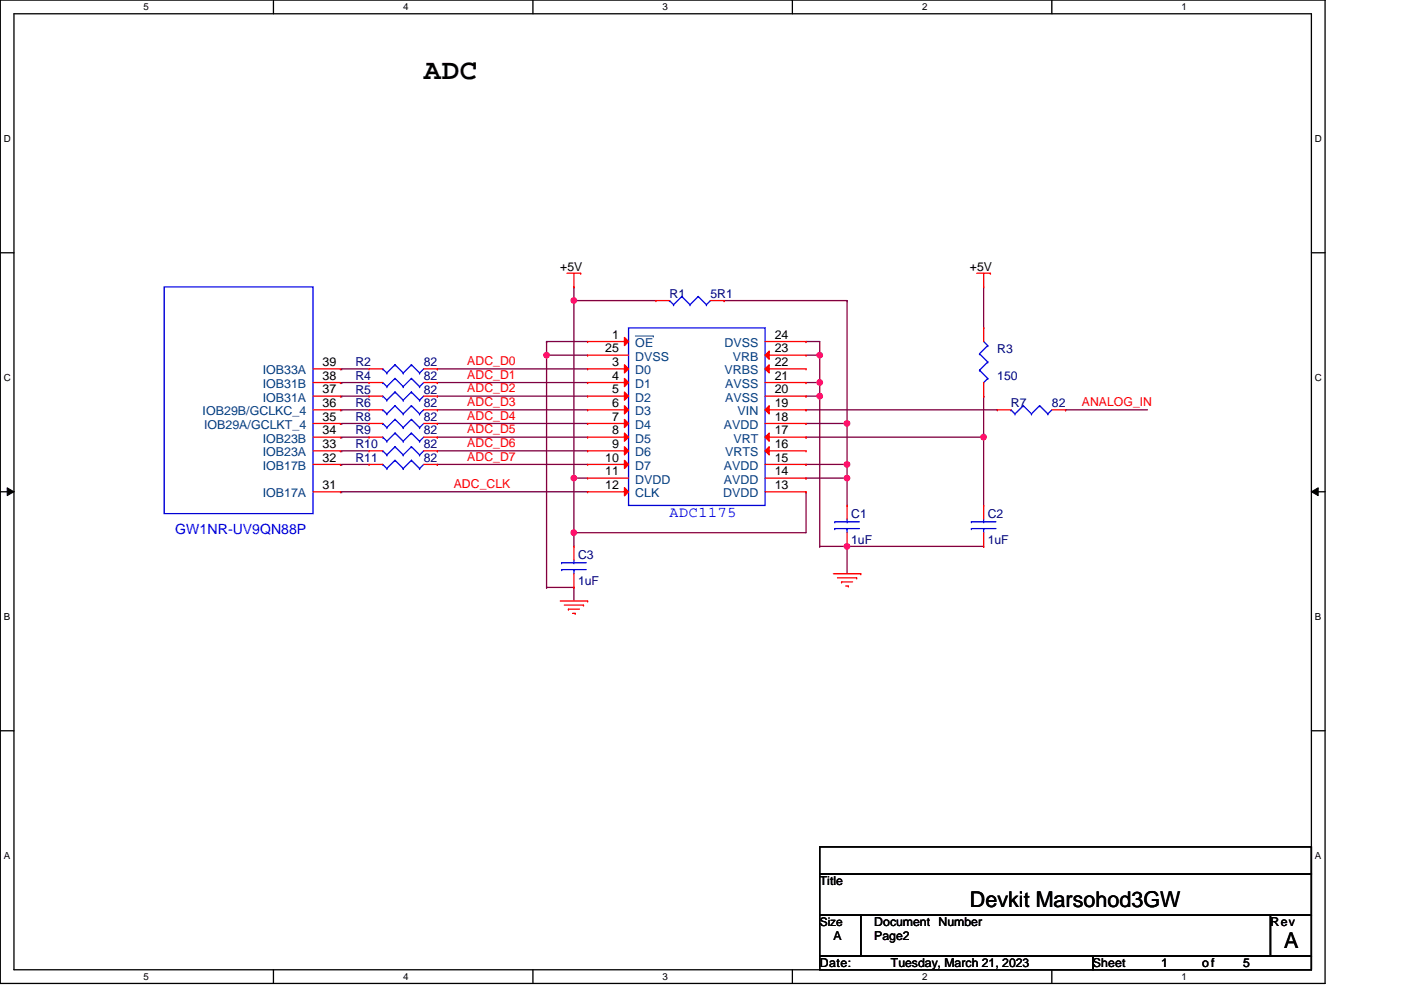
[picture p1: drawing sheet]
<svg xmlns="http://www.w3.org/2000/svg" width="297mm" height="210mm" viewBox="0 0 297 210" stroke-linecap="round" stroke-linejoin="round" font-family="sans-serif">
<path d="M.1 0h280.8v208.5h-280.8zM3 2.9h275v202.7h-275z" fill="none" stroke="#000" stroke-width=".28"/>
<g fill="#fff">
<path d="M30.5 .3h1.1v2.3h-1.1z"/>
<path d="M30.5 205.9h1.1v2.3h-1.1z"/>
</g>
<path d="M58 0v2.9M58 205.6v2.9" fill="none" stroke="#000" stroke-width=".28"/>
<g fill="#fff">
<path d="M85.5 .3h1.1v2.3h-1.1z"/>
<path d="M85.5 205.9h1.1v2.3h-1.1z"/>
</g>
<path d="M113 0v2.9M113 205.6v2.9" fill="none" stroke="#000" stroke-width=".28"/>
<g fill="#fff">
<path d="M140.5 .3h1.1v2.3h-1.1z"/>
<path d="M140.5 205.9h1.1v2.3h-1.1z"/>
</g>
<path d="M168 0v2.9M168 205.6v2.9" fill="none" stroke="#000" stroke-width=".28"/>
<g fill="#fff">
<path d="M195.5 .3h1.2v2.3h-1.2z"/>
<path d="M195.5 205.9h1.2v2.3h-1.2z"/>
</g>
<path d="M223 0v2.9M223 205.6v2.9" fill="none" stroke="#000" stroke-width=".28"/>
<g fill="#fff">
<path d="M250.5 .3h1.2v2.3h-1.2z"/>
<path d="M250.5 205.9h1.2v2.3h-1.2z"/>
<path d="M.8 28.3h1.5v2.3h-1.5z"/>
<path d="M278.8 28.3h1.5v2.3h-1.5z"/>
<path d="M.8 78.9h1.5v2.3h-1.5z"/>
<path d="M278.8 78.9h1.5v2.3h-1.5z"/>
</g>
<path d="M.1 53.6h2.9M278 53.6h2.9" fill="none" stroke="#000" stroke-width=".28"/>
<g fill="#fff">
<path d="M.8 129.6h1.4v2.3h-1.4z"/>
<path d="M278.8 129.6h1.4v2.3h-1.4z"/>
</g>
<path d="M.1 104.3h2.9M278 104.3h2.9" fill="none" stroke="#000" stroke-width=".28"/>
<path d="M1.5 103.4l1.5 .9-1.5 .8zM278 104.3l1.5-.9v1.7z" fill="#000"/>
<path d="M1.5 103.4l1.5 .9-1.5 .8zM278 104.3l1.5-.9v1.7z" fill="none" stroke="#000" stroke-width=".21"/>
<g fill="#fff">
<path d="M.8 180.3h1.4v2.3h-1.4z"/>
<path d="M278.8 180.3h1.4v2.3h-1.4z"/>
</g>
<path d="M.1 154.9h2.9M278 154.9h2.9" fill="none" stroke="#000" stroke-width=".28"/>
<g fill="none" stroke="#800040" stroke-width=".28">
<path d="M92.7 78.2h.1M92.7 78.2h31.9M115.9 72.4h.1M115.9 75.3h.1M115.9 72.4h8.7M115.9 75.3v49.2M92.7 92.7h.1M92.7 98.5h.1M92.7 81.1h.1M92.7 86.9h.1M92.7 89.8h.1M92.7 84h.1"/>
<path d="M92.7 95.6h.1M92.7 92.7h31.9M92.7 98.5h31.9M92.7 81.1h31.9M92.7 86.9h31.9M92.7 89.8h31.9M92.7 84h31.9M92.7 95.6h31.9M72.5 104.3h.1M72.5 104.3h52.1"/>
</g>
<circle cx="115.9" cy="75.3" r=".57" fill="#f0f"/>
<circle cx="115.9" cy="75.3" r=".57" fill="none" stroke="#f0f" stroke-width=".28"/>
<path d="M115.9 72.4h.1M115.9 72.4v2.9M121.7 63.7h.1M121.7 63.7v37.7M121.7 101.4h.1M121.7 101.4h2.9" fill="none" stroke="#800040" stroke-width=".28"/>
<circle cx="121.7" cy="63.7" r=".57" fill="#f0f"/>
<circle cx="121.7" cy="63.7" r=".57" fill="none" stroke="#f0f" stroke-width=".28"/>
<g fill="none" stroke="#800040" stroke-width=".28">
<path d="M115.9 75.3h.1M115.9 75.3h8.7M121.7 63.7h.1M121.7 60.8h.1M121.7 60.8v2.9M121.7 63.7h17.4M153.5 63.7h.1M153.5 63.7h26.1M179.6 63.7h.1M179.6 63.7v26.1M170.9 98.5h.1M170.9 98.5h8.7"/>
<path d="M179.6 98.5h.1M179.6 98.5v2.9M121.7 112.9h.1M121.7 112.9v2.9M170.9 104.3h.1M170.9 104.3v8.6h-49.2M179.6 115.8h.1M179.6 115.8v5.8M115.9 124.5h.1M115.9 124.5h5.8M121.7 124.5h.1M121.7 124.5v2.9"/>
</g>
<circle cx="179.6" cy="98.5" r=".57" fill="#f0f"/>
<circle cx="179.6" cy="98.5" r=".57" fill="none" stroke="#f0f" stroke-width=".28"/>
<path d="M179.6 101.4h.1M179.6 101.4v5.8" fill="none" stroke="#800040" stroke-width=".28"/>
<circle cx="179.6" cy="101.4" r=".57" fill="#f0f"/>
<circle cx="179.6" cy="101.4" r=".57" fill="none" stroke="#f0f" stroke-width=".28"/>
<path d="M170.9 89.8h.1M170.9 89.8h8.7M179.6 89.8h.1M179.6 89.8v8.7M170.9 101.4h.1M170.9 101.4h8.7" fill="none" stroke="#800040" stroke-width=".28"/>
<circle cx="179.6" cy="89.8" r=".57" fill="#f0f"/>
<circle cx="179.6" cy="89.8" r=".57" fill="none" stroke="#f0f" stroke-width=".28"/>
<path d="M170.9 92.7h.1M170.9 86.9h.1M170.9 92.7h37.7M170.9 86.9h40.6M208.6 92.7h.1M208.6 92.7v14.5M179.6 115.8h29M208.6 115.8h.1" fill="none" stroke="#800040" stroke-width=".28"/>
<circle cx="208.5" cy="92.7" r=".57" fill="#f0f"/>
<circle cx="208.5" cy="92.7" r=".57" fill="none" stroke="#f0f" stroke-width=".28"/>
<path d="M170.9 72.4h.1M170.9 72.4h2.9v2.9M173.8 75.3h.1M170.9 81.1h.1M170.9 84h.1M170.9 81.1h2.9M173.8 81.1h.1M173.8 81.1v2.9h-2.9M225.9 86.9h.1M225.9 86.9h17.4M173.8 115.8h.1M173.8 115.8h5.8" fill="none" stroke="#800040" stroke-width=".28"/>
<circle cx="179.6" cy="115.8" r=".57" fill="#f0f"/>
<circle cx="179.6" cy="115.8" r=".57" fill="none" stroke="#f0f" stroke-width=".28"/>
<path d="M173.8 84h.1M173.8 84v31.8" fill="none" stroke="#800040" stroke-width=".28"/>
<circle cx="173.8" cy="84" r=".57" fill="#f0f"/>
<circle cx="173.8" cy="84" r=".57" fill="none" stroke="#f0f" stroke-width=".28"/>
<path d="M208.6 69.5h.1M208.6 60.8v8.7M208.6 84h.1M208.6 84v8.7M121.7 101.4h.1M121.7 101.4v11.5" fill="none" stroke="#800040" stroke-width=".28"/>
<circle cx="121.7" cy="112.9" r=".57" fill="#f0f"/>
<circle cx="121.7" cy="112.9" r=".57" fill="none" stroke="#f0f" stroke-width=".28"/>
<circle cx="121.7" cy="101.4" r=".57" fill="#f0f"/>
<circle cx="121.7" cy="101.4" r=".57" fill="none" stroke="#f0f" stroke-width=".28"/>
<g fill="none" stroke="#800040" stroke-width=".28">
<path d="M72.5 78.2h.1M72.5 78.2h5.7M170.9 75.3h2.9M173.8 75.3h.1M173.8 75.3v5.8M72.5 98.5h.1M72.5 95.6h.1M72.5 92.7h.1M72.5 89.8h.1M72.5 86.9h.1M72.5 84h.1M72.5 81.1h.1"/>
<path d="M72.5 98.5h5.7M72.5 95.6h5.7M72.5 92.7h5.7M72.5 89.8h5.7M72.5 86.9h5.7M72.5 84h5.7M72.5 81.1h5.7M173.8 81.1h.1"/>
</g>
<circle cx="173.8" cy="75.3" r=".57" fill="#f0f"/>
<circle cx="173.8" cy="75.3" r=".57" fill="none" stroke="#f0f" stroke-width=".28"/>
<circle cx="173.8" cy="81.1" r=".57" fill="#f0f"/>
<circle cx="173.8" cy="81.1" r=".57" fill="none" stroke="#f0f" stroke-width=".28"/>
<g fill="none" stroke="#f00" stroke-width=".28">
<path d="M120.2 57.9h2.9M121.7 57.9v2.9M123.1 57.9h.1M207.1 57.9h2.9M208.6 57.9v2.9M210 57.9h.1M66.4 78.2h5.8M72.2 78.2h.1M121.7 60.8h.1M139.1 63.7h.1M139.1 63.7h2.8M150.6 63.7h2.9"/>
<path d="M153.5 63.7h.1M208.6 60.8h.1M66.4 89.8h5.8M66.4 92.7h5.8M66.4 98.5h5.8M66.4 95.6h5.8M66.4 86.9h5.8M66.4 84h5.8M66.4 81.1h5.8M72.2 98.5h.1M72.2 95.6h.1M72.2 92.7h.1"/>
<path d="M72.2 89.8h.1M72.2 86.9h.1M72.2 84h.1M72.2 81.1h.1M78.2 89.8h.1M78.2 92.7h.1M78.2 95.6h.1M78.2 81.1h.1M78.2 84h.1M78.2 89.8h2.9M78.2 92.7h2.9M78.2 95.6h2.9"/>
<path d="M78.2 84h2.9M78.2 81.1h2.9M89.8 89.8h2.9M89.8 92.7h2.9M89.8 95.6h2.9M89.8 84h2.9M89.8 81.1h2.9M92.7 89.8h.1M92.7 92.7h.1M92.7 95.6h.1M92.7 81.1h.1M92.7 84h.1"/>
<path d="M211.5 86.9h.1M211.5 86.9h2.8M223 86.9h2.9M225.9 86.9h.1M66.4 104.3h5.8M72.2 104.3h.1M179.6 107.2h.1M179.6 115.8h.1M179.6 107.2v2.9M179.6 112.9v2.9M208.6 107.2h.1M208.6 115.8h.1"/>
<path d="M208.6 107.2v2.9M208.6 112.9v2.9M118.8 127.4h5.8M119.7 128.3h4M120.5 129.2h.1M120.5 129.2h2.3M121.4 130h.6M122 130h.1M123.7 128.3h.1M124.6 127.4h.1M176.7 121.6h5.8M177.6 122.5h4"/>
<path d="M178.4 123.4h.1M178.4 123.4h2.4M179.3 124.2h.6M179.9 124.2h.1M181.6 122.5h.1M182.5 121.6h.1"/>
</g>
<path d="M173.8 179.6h104.2v5.7h-104.2zM173.8 185.3h104.2v8.7h-104.2zM173.8 194h8.7v8.7h-8.7zM182.5 194h86.9v8.7h-86.9zM269.4 194h8.6v8.7h-8.6zM173.8 202.7h57.9v2.9h-57.9zM231.7 202.7h46.3v2.9h-46.3z" fill="none" stroke="#000" stroke-width=".28"/>
<g fill="none" stroke="#00f" stroke-width=".28">
<path d="M34.8 60.8h31.6v48.1h-31.6zM133.3 69.5h28.9v37.7h-28.9zM141.9 63.7h.1M141.9 63.7l.9 .9M142.8 64.6h.1M144.6 62.9h.1M144.6 62.9l1.7 1.7M144.6 62.9l-1.8 1.7M146.3 64.6h.1M148 62.9h.1M148 62.9l1.8 1.7M148 62.9l-1.7 1.7"/>
<path d="M149.8 64.6h.1M150.6 63.7l-.8 .9M81.1 89.8h.1M81.1 92.7h.1M81.1 95.6h.1M81.1 81.1h.1M81.1 84h.1M81.1 89.8l.9 .9M81.1 92.7l.9 .9M81.1 95.6l.9 .9M81.1 81.1l.9 .9M81.1 84l.9 .9"/>
<path d="M82 90.7h.1M82 93.6h.1M82 96.5h.1M82 82h.1M82 84.9h.1M83.8 88.9h.1M83.8 91.8h.1M83.8 94.7h.1M83.8 80.2h.1M83.8 83.1h.1M83.8 88.9l1.7 1.8M83.8 88.9l-1.8 1.8"/>
<path d="M83.8 91.8l1.7 1.8M83.8 91.8l-1.8 1.8M83.8 94.7l1.7 1.8M83.8 94.7l-1.8 1.8M83.8 80.2l1.7 1.8M83.8 80.2l-1.8 1.8M83.8 83.1l1.7 1.8M83.8 83.1l-1.8 1.8M85.5 90.7h.1M85.5 93.6h.1M85.5 96.5h.1M85.5 82h.1"/>
<path d="M85.5 84.9h.1M87.2 88.9h.1M87.2 91.8h.1M87.2 94.7h.1M87.2 80.2h.1M87.2 83.1h.1M87.2 88.9l1.8 1.8M87.2 88.9l-1.7 1.8M87.2 91.8l1.8 1.8M87.2 91.8l-1.7 1.8M87.2 94.7l1.8 1.8M87.2 94.7l-1.7 1.8"/>
<path d="M87.2 80.2l1.8 1.8M87.2 80.2l-1.7 1.8M87.2 83.1l1.8 1.8M87.2 83.1l-1.7 1.8M89 90.7h.1M89 93.6h.1M89 96.5h.1M89 82h.1M89 84.9h.1M89.8 89.8l-.8 .9M89.8 92.7l-.8 .9M89.8 95.6l-.8 .9"/>
<path d="M89.8 81.1l-.8 .9M89.8 84l-.8 .9M214.3 86.9h.1M214.3 86.9l.9 .9M215.2 87.8h.1M217 86h.1M217 86l1.7 1.8M217 86l-1.8 1.8M218.7 87.8h.1M220.4 86h.1M220.4 86l1.8 1.8M220.4 86l-1.7 1.8"/>
<path d="M222.2 87.8h.1M223 86.9l-.8 .9M177 112.1h.1M177 110.6h.1M177 112.1h5.2M177 110.6h5.2M179.6 110.6h.1M179.6 112.1h.1M179.6 110.1v.5M179.6 112.1v.8M205.9 112.1h.1M205.9 110.6h.1"/>
<path d="M205.9 112.1h5.3M205.9 110.6h5.3M208.6 110.6h.1M208.6 112.1h.1M208.6 110.1v.5M208.6 112.1v.8"/>
</g>
<path d="M132.4 77.3l.9 .9-.9 .9z" fill="#f00"/>
<path d="M124.6 78.2h.1M124.6 78.2h8.7M132.4 77.3l.9 .9-.9 .9z" fill="none" stroke="#f00" stroke-width=".28"/>
<path d="M132.4 80.2l.9 .9-.9 .9z" fill="#f00"/>
<path d="M124.6 81.1h.1M124.6 81.1h8.7M132.4 80.2l.9 .9-.9 .9z" fill="none" stroke="#f00" stroke-width=".28"/>
<path d="M132.4 83.1l.9 .9-.9 .9z" fill="#f00"/>
<path d="M124.6 84h.1M124.6 84h8.7M132.4 83.1l.9 .9-.9 .9z" fill="none" stroke="#f00" stroke-width=".28"/>
<path d="M132.4 86l.9 .9-.9 .9z" fill="#f00"/>
<path d="M124.6 86.9h.1M124.6 86.9h8.7M132.4 86l.9 .9-.9 .9z" fill="none" stroke="#f00" stroke-width=".28"/>
<path d="M132.4 88.9l.9 .9-.9 .9z" fill="#f00"/>
<path d="M124.6 89.8h.1M124.6 89.8h8.7M132.4 88.9l.9 .9-.9 .9z" fill="none" stroke="#f00" stroke-width=".28"/>
<path d="M132.4 91.8l.9 .9-.9 .9z" fill="#f00"/>
<path d="M124.6 92.7h.1M124.6 92.7h8.7M132.4 91.8l.9 .9-.9 .9z" fill="none" stroke="#f00" stroke-width=".28"/>
<path d="M132.4 94.7l.9 .9-.9 .9z" fill="#f00"/>
<path d="M124.6 95.6h.1M124.6 95.6h8.7M132.4 94.7l.9 .9-.9 .9z" fill="none" stroke="#f00" stroke-width=".28"/>
<path d="M132.4 97.6l.9 .9-.9 .8z" fill="#f00"/>
<path d="M124.6 98.5h.1M124.6 98.5h8.7M132.4 97.6l.9 .9-.9 .8zM124.6 101.4h.1M124.6 101.4h8.7" fill="none" stroke="#f00" stroke-width=".28"/>
<path d="M132.4 103.4l.9 .9-.9 .8z" fill="#f00"/>
<path d="M162.2 98.5h8.7M170.9 98.5h.1M124.6 104.3h.1M124.6 104.3h8.7M132.4 103.4l.9 .9-.9 .8zM162.2 104.3h8.7M162.2 101.4h8.7M170.9 104.3h.1M170.9 101.4h.1" fill="none" stroke="#f00" stroke-width=".28"/>
<path d="M162.2 95.6l.9-.9v1.8z" fill="#f00"/>
<path d="M162.2 95.6l.9-.9v1.8zM162.2 95.6h8.7M170.9 95.6h.1" fill="none" stroke="#f00" stroke-width=".28"/>
<path d="M162.2 92.7l.9-.9v1.8z" fill="#f00"/>
<path d="M162.2 92.7l.9-.9v1.8zM162.2 92.7h8.7M162.2 89.8h8.7M170.9 92.7h.1M170.9 89.8h.1" fill="none" stroke="#f00" stroke-width=".28"/>
<path d="M162.2 86.9l.9-.9v1.8z" fill="#f00"/>
<path d="M162.2 86.9l.9-.9v1.8zM162.2 86.9h8.7M162.2 84h8.7M162.2 81.1h8.7M170.9 86.9h.1M170.9 84h.1M170.9 81.1h.1" fill="none" stroke="#f00" stroke-width=".28"/>
<path d="M162.2 78.2l.9-.9v1.8z" fill="#f00"/>
<path d="M162.2 78.2l.9-.9v1.8zM162.2 78.2h8.7M170.9 78.2h.1" fill="none" stroke="#f00" stroke-width=".28"/>
<path d="M162.2 75.3l.9-.9v1.8z" fill="#f00"/>
<path d="M124.6 75.3h.1M124.6 75.3h8.7M162.2 75.3l.9-.9v1.8zM162.2 75.3h8.7M162.2 72.4h8.7M170.9 75.3h.1M170.9 72.4h.1" fill="none" stroke="#f00" stroke-width=".28"/>
<path d="M132.4 71.5l.9 .9-.9 .9z" fill="#f00"/>
<g fill="none" stroke="#f00" stroke-width=".28">
<path d="M78.2 78.2h.1M78.2 78.2h2.9M89.8 78.2h2.9M92.7 78.2h.1M124.6 72.4h.1M124.6 72.4h8.7M132.4 71.5l.9 .9-.9 .9zM208.6 69.5h.1M208.6 69.5v2.9M78.2 86.9h.1M78.2 98.5h.1M78.2 86.9h2.9"/>
<path d="M78.2 98.5h2.9M89.8 86.9h2.9M89.8 98.5h2.9M92.7 86.9h.1M92.7 98.5h.1M208.6 84h.1M208.6 81.1v2.9M121.7 115.8h.1M121.7 115.8v2.9M121.7 124.5h.1M121.7 121.6v2.9"/>
</g>
<path d="M134.7 71.2h3.8M138.5 71.2h.1" fill="none" stroke="#004080" stroke-width=".21"/>
<g fill="none" stroke="#00f" stroke-width=".28">
<path d="M81.1 78.2h.1M81.1 78.2l.9 .9M82 79.1h.1M83.8 77.3h.1M83.8 77.3l1.7 1.8M83.8 77.3l-1.8 1.8M85.5 79.1h.1M87.2 77.3h.1M87.2 77.3l1.8 1.8M87.2 77.3l-1.7 1.8M89 79.1h.1M89.8 78.2l-.8 .9"/>
<path d="M207.7 75h.1M207.7 78.5h.1M207.7 75l1.7 1.8M207.7 78.5l1.7 1.7M208.6 72.4l.8 .9M209.4 73.3h.1M209.4 76.8h.1M209.4 73.3l-1.7 1.7M209.4 76.8l-1.7 1.7M81.1 86.9h.1M81.1 98.5h.1M81.1 86.9l.9 .9"/>
<path d="M81.1 98.5l.9 .8M82 87.8h.1M82 99.3h.1M83.8 86h.1M83.8 97.6h.1M83.8 86l1.7 1.8M83.8 86l-1.8 1.8M83.8 97.6l1.7 1.7M83.8 97.6l-1.8 1.7M85.5 87.8h.1M85.5 99.3h.1M87.2 86h.1"/>
<path d="M87.2 97.6h.1M87.2 86l1.8 1.8M87.2 86l-1.7 1.8M87.2 97.6l1.8 1.7M87.2 97.6l-1.7 1.7M89 87.8h.1M89 99.3h.1M89.8 86.9l-.8 .9M89.8 98.5l-.8 .8M208.6 81.1h.1M209.4 80.2h.1M209.4 80.2l-.8 .9"/>
<path d="M119.1 119.3h.1M119.1 119.3h5.2M121.7 119.3h.1M121.7 118.7v.6M119.1 120.8h.1M119.1 120.8h5.2M121.7 120.8h.1M121.7 120.8v.8"/>
</g>
<circle cx="115.9" cy="75.3" r=".57" fill="#f0f"/>
<circle cx="115.9" cy="75.3" r=".57" fill="none" stroke="#f0f" stroke-width=".28"/>
<circle cx="121.7" cy="63.7" r=".57" fill="#f0f"/>
<circle cx="121.7" cy="63.7" r=".57" fill="none" stroke="#f0f" stroke-width=".28"/>
<circle cx="179.6" cy="98.5" r=".57" fill="#f0f"/>
<circle cx="179.6" cy="98.5" r=".57" fill="none" stroke="#f0f" stroke-width=".28"/>
<circle cx="179.6" cy="101.4" r=".57" fill="#f0f"/>
<circle cx="179.6" cy="101.4" r=".57" fill="none" stroke="#f0f" stroke-width=".28"/>
<circle cx="179.6" cy="89.8" r=".57" fill="#f0f"/>
<circle cx="179.6" cy="89.8" r=".57" fill="none" stroke="#f0f" stroke-width=".28"/>
<circle cx="208.5" cy="92.7" r=".57" fill="#f0f"/>
<circle cx="208.5" cy="92.7" r=".57" fill="none" stroke="#f0f" stroke-width=".28"/>
<circle cx="179.6" cy="115.8" r=".57" fill="#f0f"/>
<circle cx="179.6" cy="115.8" r=".57" fill="none" stroke="#f0f" stroke-width=".28"/>
<circle cx="173.8" cy="84" r=".57" fill="#f0f"/>
<circle cx="173.8" cy="84" r=".57" fill="none" stroke="#f0f" stroke-width=".28"/>
<circle cx="121.7" cy="112.9" r=".57" fill="#f0f"/>
<circle cx="121.7" cy="112.9" r=".57" fill="none" stroke="#f0f" stroke-width=".28"/>
<circle cx="121.7" cy="101.4" r=".57" fill="#f0f"/>
<circle cx="121.7" cy="101.4" r=".57" fill="none" stroke="#f0f" stroke-width=".28"/>
<circle cx="173.8" cy="75.3" r=".57" fill="#f0f"/>
<circle cx="173.8" cy="75.3" r=".57" fill="none" stroke="#f0f" stroke-width=".28"/>
<circle cx="173.8" cy="81.1" r=".57" fill="#f0f"/>
<circle cx="173.8" cy="81.1" r=".57" fill="none" stroke="#f0f" stroke-width=".28"/>
<text font-size="6.1" x="89.8" y="16.7">ADC</text>
<g font-size="4.6">
<text x="205.7" y="192.4">Devkit Marsohod3GW</text>
<text x="272.2" y="201.1">A</text>
</g>
<text font-size="3.2" fill="#00f" x="141.9" y="109.7">ADC1175</text>
<text font-size="3" fill="#00f" x="37.1" y="113.3">GW1NR-UV9QN88P</text>
<g font-size="2.6">
<text x="118.8" y="57.4">+5V</text>
<text x="205.7" y="57.4">+5V</text>
<text x="129.8" y="71.8">1</text>
<text x="164.3" y="71.8">24</text>
<text x="68.4" y="77.6">39</text>
<text x="128.3" y="74.7">25</text>
<text x="129.8" y="77.6">3</text>
<text x="164.3" y="77.6">22</text>
<text x="164.3" y="74.7">23</text>
<text x="68.4" y="83.4">37</text>
<text x="68.4" y="80.5">38</text>
<text x="129.8" y="80.5">4</text>
<text x="129.8" y="83.4">5</text>
<text x="164.3" y="83.4">20</text>
<text x="164.3" y="80.5">21</text>
<text x="68.4" y="89.2">35</text>
<text x="68.4" y="86.3">36</text>
<text x="129.8" y="86.3">6</text>
<text x="129.8" y="89.2">7</text>
<text x="164.3" y="89.2">18</text>
<text x="164.3" y="86.3">19</text>
<text x="68.4" y="95">33</text>
<text x="68.4" y="92.1">34</text>
<text x="129.8" y="92.1">8</text>
<text x="129.8" y="95">9</text>
<text x="164.3" y="95">16</text>
<text x="164.3" y="92.1">17</text>
<text x="68.4" y="97.9">32</text>
<text x="128.3" y="97.9">10</text>
<text x="128.3" y="100.8">11</text>
<text x="164.3" y="100.8">14</text>
<text x="164.3" y="97.9">15</text>
<text x="68.4" y="103.7">31</text>
<text x="128.3" y="103.7">12</text>
<text x="164.3" y="103.7">13</text>
<text x="173.8" y="187.7">Title</text>
<text x="185.4" y="196.4">Document Number</text>
<text x="269.4" y="196.4">Rev</text>
<text x="176.7" y="199.3">A</text>
<text x="185.4" y="199.3">Page2</text>
<text x="173.8" y="205">Date:</text>
<text x="188.9" y="205">Tuesday, March 21, 2023</text>
<text x="231.7" y="205">Sheet</text>
<text x="246.2" y="205">1</text>
<text x="254.9" y="205">of</text>
<text x="263.6" y="205">5</text>
</g>
<g font-size="2.6" fill="#000080">
<text x="141.9" y="63.2">R1</text>
<text x="150.6" y="63.2">5R1</text>
<text x="75.4" y="77.6">R2</text>
<text x="89.8" y="77.6">82</text>
<text x="211.5" y="74.7">R3</text>
<text x="75.4" y="80.5">R4</text>
<text x="75.4" y="83.4">R5</text>
<text x="89.8" y="80.5">82</text>
<text x="89.8" y="83.4">82</text>
<text x="211.5" y="80.5">150</text>
<text x="75.4" y="89.2">R8</text>
<text x="75.4" y="86.3">R6</text>
<text x="89.8" y="89.2">82</text>
<text x="89.8" y="86.3">82</text>
<text x="214.3" y="86.3">R7</text>
<text x="223" y="86.3">82</text>
<text x="75.4" y="92.1">R9</text>
<text x="75.4" y="95">R10</text>
<text x="89.8" y="92.1">82</text>
<text x="89.8" y="95">82</text>
<text x="75.4" y="97.9">R11</text>
<text x="89.8" y="97.9">82</text>
<text x="180.5" y="109.8">C1</text>
<text x="209.4" y="109.8">C2</text>
<text x="122.6" y="118.5">C3</text>
<text x="180.5" y="115.3">1uF</text>
<text x="209.4" y="115.3">1uF</text>
<text x="122.6" y="124">1uF</text>
</g>
<g font-size="2.6" fill="#f00">
<text x="99.1" y="77.4">ADC_D0</text>
<text x="99.1" y="80.3">ADC_D1</text>
<text x="99.1" y="83.2">ADC_D2</text>
<text x="99.1" y="86.1">ADC_D3</text>
<text x="99.1" y="89">ADC_D4</text>
<text x="229.4" y="86.1">ANALOG_IN</text>
<text x="99.1" y="91.9">ADC_D5</text>
<text x="99.1" y="94.8">ADC_D6</text>
<text x="99.1" y="97.7">ADC_D7</text>
<text x="96.2" y="103.5">ADC_CLK</text>
</g>
<g font-size="2.6" fill="#004080">
<text x="134.7" y="76.5">DVSS</text>
<text x="134.7" y="73.6">OE</text>
<text x="153.6" y="73.6">DVSS</text>
<text x="155.4" y="76.5">VRB</text>
<text x="55.7" y="82.3">IOB31B</text>
<text x="55.7" y="79.4">IOB33A</text>
<text x="134.7" y="79.4">D0</text>
<text x="134.7" y="82.3">D1</text>
<text x="153.6" y="79.4">VRBS</text>
<text x="153.8" y="82.3">AVSS</text>
<text x="43" y="88.1">IOB29B/GCLKC_4</text>
<text x="55.7" y="85.2">IOB31A</text>
<text x="134.7" y="85.2">D2</text>
<text x="134.7" y="88.1">D3</text>
<text x="153.8" y="85.2">AVSS</text>
<text x="156.4" y="88.1">VIN</text>
<text x="43.3" y="91">IOB29A/GCLKT_4</text>
<text x="55.7" y="93.9">IOB23B</text>
<text x="134.7" y="91">D4</text>
<text x="134.7" y="93.9">D5</text>
<text x="153.5" y="91">AVDD</text>
<text x="155.5" y="93.9">VRT</text>
<text x="55.7" y="99.6">IOB17B</text>
<text x="55.7" y="96.8">IOB23A</text>
<text x="134.7" y="96.8">D6</text>
<text x="134.7" y="99.6">D7</text>
<text x="153.5" y="99.6">AVDD</text>
<text x="153.8" y="96.8">VRTS</text>
<text x="55.7" y="105.4">IOB17A</text>
<text x="134.7" y="102.5">DVDD</text>
<text x="134.7" y="105.4">CLK</text>
<text x="153.3" y="105.4">DVDD</text>
<text x="153.5" y="102.5">AVDD</text>
</g>
<text font-size="2.5" x="173.8" y="196.3">Size</text>
<g font-size="2.1">
<text x="30.5" y="2.2">5</text>
<text x="85.5" y="2.2">4</text>
<text x="140.5" y="2.2">3</text>
<text x="195.5" y="2.2">2</text>
<text x="250.5" y="2.2">1</text>
<text x=".8" y="30.1">D</text>
<text x="278.8" y="30.1">D</text>
<text x=".8" y="80.8">C</text>
<text x="278.8" y="80.8">C</text>
<text x=".8" y="131.4">B</text>
<text x="278.8" y="131.4">B</text>
<text x=".8" y="182.1">A</text>
<text x="278.8" y="182.1">A</text>
<text x="30.5" y="207.8">5</text>
<text x="85.5" y="207.8">4</text>
<text x="140.5" y="207.8">3</text>
<text x="195.5" y="207.8">2</text>
<text x="250.5" y="207.8">1</text>
</g>
</svg>
